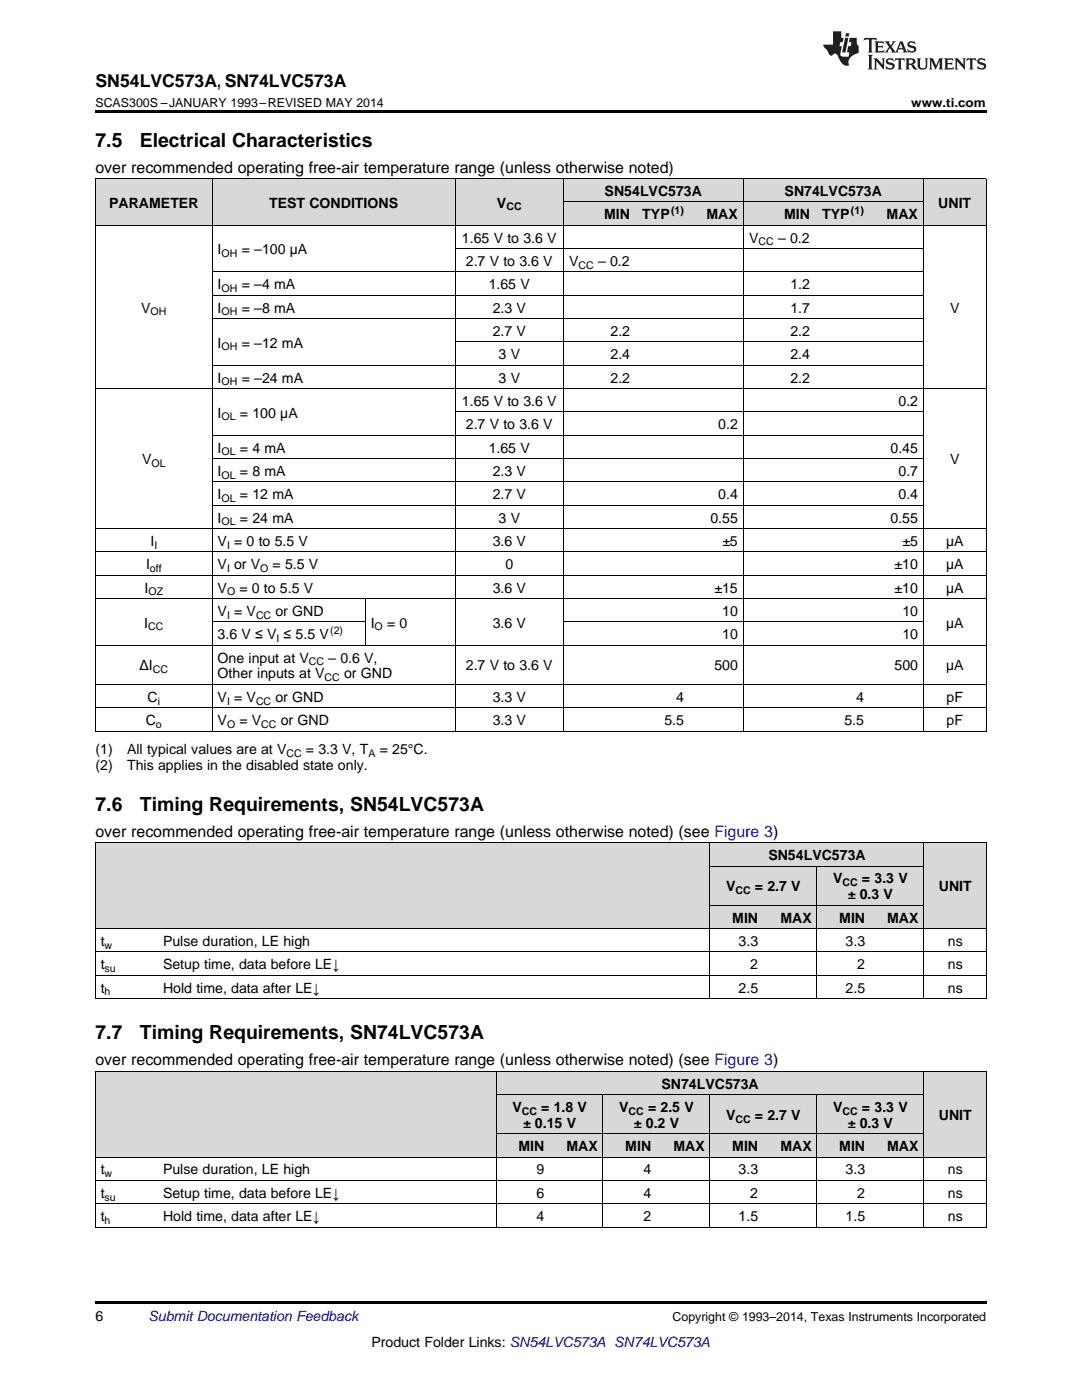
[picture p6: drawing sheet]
<svg xmlns="http://www.w3.org/2000/svg" width="216mm" height="279mm" viewBox="0 0 216 279" stroke-linecap="round" stroke-linejoin="round" font-family="sans-serif">
<g fill="#d8d8d8">
<path d="M19 213.9h12.5v17.1h-12.5z"/>
<path d="M31.5 213.9h67.6v17.1h-67.6z"/>
<path d="M99.1 226.3h10.6v4.7h-10.6z"/>
<path d="M109.7 226.3h10.7v4.7h-10.7z"/>
<path d="M120.4 226.3h10.7v4.7h-10.7z"/>
<path d="M131.1 226.3h10.6v4.7h-10.6z"/>
<path d="M141.7 226.3h10.7v4.7h-10.7z"/>
<path d="M152.4 226.3h10.7v4.7h-10.7z"/>
<path d="M163.1 226.3h10.6v4.7h-10.6z"/>
<path d="M173.7 226.3h10.7v4.7h-10.7z"/>
<path d="M184.4 213.9h12.4v17.1h-12.4z"/>
<path d="M99.1 218.5h10.6v7.8h-10.6z"/>
<path d="M109.7 218.5h10.7v7.8h-10.7z"/>
<path d="M120.4 218.5h10.7v7.8h-10.7z"/>
<path d="M131.1 218.5h10.6v7.8h-10.6z"/>
<path d="M141.7 218.5h10.7v7.8h-10.7z"/>
<path d="M152.4 218.5h10.7v7.8h-10.7z"/>
<path d="M163.1 218.5h10.6v7.8h-10.6z"/>
<path d="M173.7 218.5h10.7v7.8h-10.7z"/>
<path d="M99.1 213.9h10.6v4.6h-10.6z"/>
<path d="M109.7 213.9h10.7v4.6h-10.7z"/>
<path d="M120.4 213.9h10.7v4.6h-10.7z"/>
<path d="M131.1 213.9h10.6v4.6h-10.6z"/>
<path d="M141.7 213.9h10.7v4.6h-10.7z"/>
<path d="M152.4 213.9h10.7v4.6h-10.7z"/>
<path d="M163.1 213.9h10.6v4.6h-10.6z"/>
<path d="M173.7 213.9h10.7v4.6h-10.7z"/>
<path d="M19 168.2h12.5v17.2h-12.5z"/>
<path d="M31.5 168.2h110.2v17.2h-110.2z"/>
<path d="M141.7 180.7h10.7v4.7h-10.7z"/>
<path d="M152.4 180.7h10.7v4.7h-10.7z"/>
<path d="M163.1 180.7h10.6v4.7h-10.6z"/>
<path d="M173.7 180.7h10.7v4.7h-10.7z"/>
<path d="M184.4 168.2h12.4v17.2h-12.4z"/>
<path d="M141.7 172.9h10.7v7.8h-10.7z"/>
<path d="M152.4 172.9h10.7v7.8h-10.7z"/>
<path d="M163.1 172.9h10.6v7.8h-10.6z"/>
<path d="M173.7 172.9h10.7v7.8h-10.7z"/>
<path d="M141.7 168.2h10.7v4.7h-10.7z"/>
<path d="M152.4 168.2h10.7v4.7h-10.7z"/>
<path d="M163.1 168.2h10.6v4.7h-10.6z"/>
<path d="M173.7 168.2h10.7v4.7h-10.7z"/>
<path d="M19 35.7h23.4v9.3h-23.4z"/>
<path d="M42.4 35.7h30.5v9.3h-30.5z"/>
<path d="M72.9 35.7h18v9.3h-18z"/>
<path d="M90.9 35.7h21.5v9.3h-21.5z"/>
<path d="M112.4 40.4h14.4v4.6h-14.4z"/>
<path d="M126.8 40.4h10.7v4.6h-10.7z"/>
<path d="M137.5 40.4h10.8v4.6h-10.8z"/>
<path d="M148.3 40.4h14.4v4.6h-14.4z"/>
<path d="M162.7 40.4h10.8v4.6h-10.8z"/>
<path d="M173.5 40.4h10.8v4.6h-10.8z"/>
<path d="M184.3 35.7h12.5v9.3h-12.5z"/>
<path d="M112.4 35.7h14.4v4.7h-14.4z"/>
<path d="M126.8 35.7h10.7v4.7h-10.7z"/>
<path d="M137.5 35.7h10.8v4.7h-10.8z"/>
<path d="M148.3 35.7h14.4v4.7h-14.4z"/>
<path d="M162.7 35.7h10.8v4.7h-10.8z"/>
<path d="M173.5 35.7h10.8v4.7h-10.8z"/>
</g>
<g fill="#000">
<path d="M19 22h177.8v.5h-177.8zM19 145.9l.2 .1zM72.8 145.9l.1 .1zM90.8 145.9l.1 .1zM112.3 145.9l.1 .1zM126.7 145.9l.1 .1zM137.4 145.9l.1 .1zM148.2 145.9l.1 .1zM162.6 145.9l.1 .1zM173.4 145.9l.1 .1zM184.1 145.9l.2 .1zM196.7 145.9l.1 .1z"/>
<path d="M19 199.3l.2 .1zM141.6 199.3l.1 .1zM152.3 199.3l.1 .1zM162.9 199.3l.2 .1zM173.6 199.3l.1 .1zM184.3 199.3l.1 .1zM196.7 199.3l.1 .1zM19 244.9l.2 .1zM99 244.9l.1 .1zM109.6 244.9l.1 .1zM120.3 244.9l.1 .1zM131 244.9l.1 .1z"/>
<path d="M141.6 244.9l.1 .1zM152.3 244.9l.1 .1zM162.9 244.9l.2 .1zM173.6 244.9l.1 .1zM184.3 244.9l.1 .1zM196.7 244.9l.1 .1zM19 259.7h177.8v.5h-177.8z"/>
</g>
<g fill="none" stroke="#000" stroke-width=".2">
<path d="M19 35.6h177.8M19.1 35.7v110.3M42.3 35.7v110.3M90.8 35.7v110.3M112.4 35.7v110.3M148.3 35.7v110.3M184.2 35.7v110.3M196.8 35.7v110.3M19 45h177.8M42.4 58.9h141.9M42.4 54.3h141.9M90.9 49.6h93.4"/>
<path d="M112.4 40.3h71.9M19 77.6h177.8M42.4 72.9h141.9M42.4 63.6h141.9M90.9 68.2h93.4M42.4 96.2h141.9M42.4 91.5h141.9M42.4 86.9h141.9M90.9 82.2h93.4M19 119.5h177.8M19 114.8h177.8M19 110.2h177.8"/>
<path d="M19 105.5h177.8M42.4 100.8h141.9M72.9 119.5v9.3M19 136.6h177.8M19 128.8h177.8M42.4 124.1h30.5M112.4 124.1h71.9M19 145.9h177.8M19 141.3h177.8M19 168.2h177.8v31.2M19.1 168.2v31.2M141.7 168.2v31.2"/>
<path d="M141.7 172.8h42.7M163 172.9v26.5M184.3 168.2v31.2M19 199.3h177.8M19 194.6h177.8M19 190h177.8M19 185.3h177.8M141.7 180.7h42.7M19 213.8h177.8v31.2M19.1 213.8v31.2M99 213.8v31.2M99.1 218.5h85.3"/>
<path d="M120.3 218.5v26.5M141.7 218.5v26.5M163 218.5v26.5M184.3 213.8v31.2M19 235.6h177.8M19 230.9h177.8M99.1 226.3h85.3M19 244.9h177.8M19 240.3h177.8"/>
</g>
<g fill="#231f20">
<path d="M172.5 7.6l-.1 .5 .4-.2h.6v.1v2.1l-.2 .4h.9l-.2-.4v-2.1l.1-.1h.5l.5 .2-.2-.5zM174.5 8.3l.2 .3v1.5l-.2 .4h1.8l.2-.6a1.04 1.04 0 0 1-1.3 .2v-.7h.6l.3 .2v-.6l-.3 .2h-.6v-.6l.8-.1 .4 .3-.2-.5zM176.5 8.3l.9 1.1-.9 1.1h.8l-.2-.2 .4-.7 .5 .7-.2 .2h1.5l-.2-.2 .2-.4h.9l.1 .4-.2 .2h1l-.3-.3-.7-1.9h-.5l-.9 2-.8-1 .9-1h-.8l.1 .3-.4 .5-.3-.6 .1-.2zM179.7 8.6l.4 1h-.7zM181.3 8.4a.63 .63 0 0 0-.2 .7 .63 .63 0 0 0 .6 .4l.6 .2 .1 .2a.75 .75 0 0 1-.7 .4 .75 .75 0 0 1-.6-.5l.1 .7 .1-.1a1.11 1.11 0 0 0 1.5-.6 1.13 1.13 0 0 0-1.2-.8l-.1-.4a1.04 1.04 0 0 1 1.2 .2l-.2-.5-.2 .1-.4-.2zM173.2 10.9l.2 .4v2.2l-.2 .4h1l-.3-.4v-2.2l.3-.4zM174.3 11.6l.3 .4v1.5l-.3 .4h.8l-.2-.4v-1.3l1.5 1.7v-1.9l.2-.4h-.7l.2 .4v.9l-1.1-1.3zM177 11.8a.62 .62 0 0 0-.2 .7 .62 .62 0 0 0 .6 .4l.6 .1 .1 .3a.76 .76 0 0 1-.7 .3 .76 .76 0 0 1-.7-.4l.2 .7 .1-.1a1.11 1.11 0 0 0 1.5-.6 1.13 1.13 0 0 0-1.2-.8l-.1-.4a1.04 1.04 0 0 1 1.2 .2l-.2-.6-.2 .1-.5-.1zM178.7 11.6l-.2 .6a.61 .61 0 0 1 .8-.3v1.6l-.2 .4h.9l-.2-.4v-1.6a.63 .63 0 0 1 .7 .3l-.1-.6zM180.6 11.6l.3 .4v1.5l-.3 .4h1l-.2-.2-.1-.8 .6 .2a.76 .76 0 0 0 1.2 .7l-1-1a.58 .58 0 0 0 .6-.5 .58 .58 0 0 0-.5-.6zM181.4 11.9h.1a.45 .45 0 0 1 .5 .1 .45 .45 0 0 1 .1 .5l-.8 .2zM182.9 11.6l.2 .2a2.17 2.17 0 0 0 .3 1.9 .99 .99 0 0 0 1.6-.6v-1.1l.2-.4h-.7l.2 .2a1.92 1.92 0 0 1-.2 1.8 .6 .6 0 0 1-.9-.5v-1.1l.2-.4zM185.4 11.6l.2 .4v1.5l-.2 .4h.7l-.2-.4v-1.4l.8 1.8 .8-1.8v1.4l-.2 .4h.9l-.2-.4v-1.5l.2-.4h-.8l-.6 1.5-.6-1.5zM188.4 11.6l.2 .4v1.5l-.2 .4h1.8l.1-.6a1.04 1.04 0 0 1-1.2 .1v-.6h.5l.4 .2v-.6l-.4 .2h-.5v-.7h.8l.3 .3-.1-.6zM190.5 11.6l.2 .4v1.5l-.2 .4h.7l-.2-.4v-1.3l1.5 1.7v-1.9l.2-.4h-.7l.2 .4v.9l-1.1-1.3zM192.9 11.6l-.1 .6a.61 .61 0 0 1 .7-.3l.1 1.6-.3 .4h1l-.3-.4 .1-1.6a.63 .63 0 0 1 .7 .3l-.1-.6zM195.2 11.8a.62 .62 0 0 0-.2 .7 .62 .62 0 0 0 .6 .4l.6 .1 .1 .3a.76 .76 0 0 1-.7 .3 .76 .76 0 0 1-.6-.4l.1 .7 .1-.1a1.11 1.11 0 0 0 1.6-.6 1.13 1.13 0 0 0-1.3-.8l-.1-.4a1.04 1.04 0 0 1 1.2 .2l-.1-.6-.2 .1-.5-.1z"/>
<path d="M166.2 6.3v2.6h-1.9v.4l.8 .9a.91 .91 0 0 0 1 .8 .56 .56 0 0 1 .5-.3 .56 .56 0 0 1 .5 .3l.4 .8a1.53 1.53 0 0 0 1.9 1.2 1.54 1.54 0 0 1 1-2.1l.9-.3v-1.4a1.52 1.52 0 0 1-.4-1.6h-1.3l-.2 .8h.5l-.2 .8h-.5l-.1 1v.2l.4 .1-.2 .8a1.93 1.93 0 0 1-1.6-.3l.3-1.8h-.5l.2-.8h.4l.2-.8h-.4v-1.3zM168.6 7.6l-.6 2.9h.7l.6-2.9zM168.8 6.6l-.1 .7h.6l.2-.7z"/>
</g>
<g font-size="3.9">
<text x="19" y="29.3">7.5</text>
<text x="27.9" y="29.3">Electrical Characteristics</text>
<text x="19" y="161.8">7.6</text>
<text x="27.9" y="161.8">Timing Requirements, SN54LVC573A</text>
<text x="19" y="207.4">7.7</text>
<text x="27.9" y="207.4">Timing Requirements, SN74LVC573A</text>
</g>
<text font-size="3.5" x="19" y="17.3">SN54LVC573A, SN74LVC573A</text>
<g font-size="3.2">
<text x="19" y="34.4">over recommended operating free-air temperature range (unless otherwise noted)</text>
<text x="19" y="167">over recommended operating free-air temperature range (unless otherwise noted) (see Figure 3)</text>
<text x="19" y="212.6">over recommended operating free-air temperature range (unless otherwise noted) (see Figure 3)</text>
</g>
<g font-size="2.8">
<text x="21.8" y="41.4">PARAMETER</text>
<text x="53.7" y="41.4">TEST CONDITIONS</text>
<text x="99.2" y="41.4">V</text>
<text x="120.6" y="39.1">SN54LVC573A</text>
<text x="156.6" y="39.1">SN74LVC573A</text>
<text x="187.2" y="41.4">UNIT</text>
<text x="120.5" y="43.7">MIN</text>
<text x="128.2" y="43.7">TYP</text>
<text x="141" y="43.7">MAX</text>
<text x="156.5" y="43.7">MIN</text>
<text x="164.1" y="43.7">TYP</text>
<text x="176.9" y="43.7">MAX</text>
<text x="43.4" y="50.7">I</text>
<text x="48.2" y="50.7">= –100 µA</text>
<text x="92.2" y="48.4">1.65 V to 3.6 V</text>
<text x="93" y="53.1">2.7 V to 3.6 V</text>
<text x="113.6" y="53.1">V</text>
<text x="119.3" y="53.1">– 0.2</text>
<text x="149.5" y="48.4">V</text>
<text x="155.3" y="48.4">– 0.2</text>
<text x="43.4" y="57.7">I</text>
<text x="48.2" y="57.7">= –4 mA</text>
<text x="97.5" y="57.7">1.65 V</text>
<text x="157.7" y="57.7">1.2</text>
<text x="28.2" y="62.4">V</text>
<text x="43.4" y="62.4">I</text>
<text x="48.2" y="62.4">= –8 mA</text>
<text x="98.3" y="62.4">2.3 V</text>
<text x="157.7" y="62.4">1.7</text>
<text x="189.6" y="62.4">V</text>
<text x="43.4" y="69.4">I</text>
<text x="48.2" y="69.4">= –12 mA</text>
<text x="98.3" y="67">2.7 V</text>
<text x="99.5" y="71.7">3 V</text>
<text x="121.8" y="67">2.2</text>
<text x="121.8" y="71.7">2.4</text>
<text x="157.7" y="67">2.2</text>
<text x="157.7" y="71.7">2.4</text>
<text x="43.4" y="76.3">I</text>
<text x="48.2" y="76.3">= –24 mA</text>
<text x="99.5" y="76.3">3 V</text>
<text x="121.8" y="76.3">2.2</text>
<text x="157.7" y="76.3">2.2</text>
<text x="43.4" y="83.3">I</text>
<text x="47.9" y="83.3">= 100 µA</text>
<text x="92.2" y="81">1.65 V to 3.6 V</text>
<text x="179.3" y="81">0.2</text>
<text x="93" y="85.7">2.7 V to 3.6 V</text>
<text x="143.3" y="85.7">0.2</text>
<text x="28.4" y="92.6">V</text>
<text x="43.4" y="90.3">I</text>
<text x="43.4" y="95">I</text>
<text x="47.9" y="90.3">= 4 mA</text>
<text x="47.9" y="95">= 8 mA</text>
<text x="97.5" y="90.3">1.65 V</text>
<text x="98.3" y="95">2.3 V</text>
<text x="177.7" y="90.3">0.45</text>
<text x="179.3" y="95">0.7</text>
<text x="189.6" y="92.6">V</text>
<text x="43.4" y="99.6">I</text>
<text x="47.9" y="99.6">= 12 mA</text>
<text x="98.3" y="99.6">2.7 V</text>
<text x="143.3" y="99.6">0.4</text>
<text x="179.3" y="99.6">0.4</text>
<text x="43.4" y="104.3">I</text>
<text x="47.9" y="104.3">= 24 mA</text>
<text x="99.5" y="104.3">3 V</text>
<text x="141.7" y="104.3">0.55</text>
<text x="177.7" y="104.3">0.55</text>
<text x="29.1" y="113.6">I</text>
<text x="30" y="108.9">I</text>
<text x="43.4" y="108.9">V = 0 to 5.5 V</text>
<text x="43.4" y="113.6">V or V</text>
<text x="54.4" y="113.6">= 5.5 V</text>
<text x="98.3" y="108.9">3.6 V</text>
<text x="100.9" y="113.6">0</text>
<text x="144.1" y="108.9">±5</text>
<text x="178.5" y="113.6">±10</text>
<text x="180.1" y="108.9">±5</text>
<text x="188.8" y="108.9">µA</text>
<text x="188.8" y="113.6">µA</text>
<text x="28.9" y="118.3">I</text>
<text x="43.4" y="118.3">V</text>
<text x="47.8" y="118.3">= 0 to 5.5 V</text>
<text x="98.3" y="118.3">3.6 V</text>
<text x="142.6" y="118.3">±15</text>
<text x="178.5" y="118.3">±10</text>
<text x="188.8" y="118.3">µA</text>
<text x="28.8" y="125.2">I</text>
<text x="43.4" y="122.9">V = V</text>
<text x="55" y="122.9">or GND</text>
<text x="74" y="125.2">I</text>
<text x="77.2" y="125.2">= 0</text>
<text x="98.3" y="125.2">3.6 V</text>
<text x="144.1" y="122.9">10</text>
<text x="180.1" y="122.9">10</text>
<text x="188.8" y="125.2">µA</text>
<text x="43.4" y="127.6">3.6 V ≤ V ≤ 5.5 V</text>
<text x="144.1" y="127.6">10</text>
<text x="180.1" y="127.6">10</text>
<text x="27.8" y="133.8">ΔI</text>
<text x="43.4" y="132.2">One input at V</text>
<text x="43.4" y="135.4">Other inputs at V</text>
<text x="65.5" y="132.2">– 0.6 V,</text>
<text x="68.7" y="135.4">or GND</text>
<text x="93" y="133.8">2.7 V to 3.6 V</text>
<text x="142.6" y="133.8">500</text>
<text x="178.5" y="133.8">500</text>
<text x="188.8" y="133.8">µA</text>
<text x="29.5" y="140.1">C</text>
<text x="43.4" y="140.1">V = V</text>
<text x="55" y="140.1">or GND</text>
<text x="98.3" y="140.1">3.3 V</text>
<text x="134.9" y="140.1">4</text>
<text x="170.8" y="140.1">4</text>
<text x="188.9" y="140.1">pF</text>
<text x="29.1" y="144.7">C</text>
<text x="43.4" y="144.7">V</text>
<text x="47.8" y="144.7">= V</text>
<text x="56" y="144.7">or GND</text>
<text x="98.3" y="144.7">3.3 V</text>
<text x="132.6" y="144.7">5.5</text>
<text x="168.5" y="144.7">5.5</text>
<text x="188.9" y="144.7">pF</text>
<text x="19" y="150.6">(1)</text>
<text x="19" y="153.7">(2)</text>
<text x="25.4" y="150.6">All typical values are at V</text>
<text x="25.4" y="153.7">This applies in the disabled state only.</text>
<text x="61" y="150.6">= 3.3 V, T</text>
<text x="75.8" y="150.6">= 25°C.</text>
<text x="153.3" y="171.6">SN54LVC573A</text>
<text x="144.9" y="177.9">V</text>
<text x="150.6" y="177.9">=</text>
<text x="153.1" y="177.9">2.7 V</text>
<text x="166.2" y="176.3">V</text>
<text x="169.2" y="179.5">± 0.3 V</text>
<text x="172" y="176.3">=</text>
<text x="174.5" y="176.3">3.3 V</text>
<text x="187.3" y="177.9">UNIT</text>
<text x="146.1" y="184.1">MIN</text>
<text x="155.7" y="184.1">MAX</text>
<text x="167.5" y="184.1">MIN</text>
<text x="177" y="184.1">MAX</text>
<text x="20.1" y="188.8">t</text>
<text x="32.5" y="188.8">Pulse duration, LE high</text>
<text x="147.4" y="188.8">3.3</text>
<text x="168.7" y="188.8">3.3</text>
<text x="189.1" y="188.8">ns</text>
<text x="20.1" y="193.4">t</text>
<text x="32.5" y="193.4">Setup time, data before LE↓</text>
<text x="149.7" y="193.4">2</text>
<text x="171.1" y="193.4">2</text>
<text x="189.1" y="193.4">ns</text>
<text x="20.1" y="198.1">t</text>
<text x="32.5" y="198.1">Hold time, data after LE↓</text>
<text x="147.4" y="198.1">2.5</text>
<text x="168.7" y="198.1">2.5</text>
<text x="189.1" y="198.1">ns</text>
<text x="102.2" y="221.9">V</text>
<text x="108" y="221.9">=</text>
<text x="110.5" y="221.9">1.8 V</text>
<text x="123.5" y="221.9">V</text>
<text x="129.3" y="221.9">=</text>
<text x="131.8" y="221.9">2.5 V</text>
<text x="132" y="217.2">SN74LVC573A</text>
<text x="166.2" y="221.9">V</text>
<text x="172" y="221.9">=</text>
<text x="174.5" y="221.9">3.3 V</text>
<text x="104.4" y="225.1">± 0.15 V</text>
<text x="126.5" y="225.1">± 0.2 V</text>
<text x="144.9" y="223.5">V</text>
<text x="150.6" y="223.5">=</text>
<text x="153.1" y="223.5">2.7 V</text>
<text x="169.2" y="225.1">± 0.3 V</text>
<text x="187.3" y="223.5">UNIT</text>
<text x="103.5" y="229.7">MIN</text>
<text x="113" y="229.7">MAX</text>
<text x="124.8" y="229.7">MIN</text>
<text x="134.4" y="229.7">MAX</text>
<text x="146.1" y="229.7">MIN</text>
<text x="155.7" y="229.7">MAX</text>
<text x="167.5" y="229.7">MIN</text>
<text x="177" y="229.7">MAX</text>
<text x="20.1" y="234.4">t</text>
<text x="20.1" y="239">t</text>
<text x="32.5" y="234.4">Pulse duration, LE high</text>
<text x="32.5" y="239">Setup time, data before LE↓</text>
<text x="107.1" y="234.4">9</text>
<text x="107.1" y="239">6</text>
<text x="128.4" y="234.4">4</text>
<text x="128.4" y="239">4</text>
<text x="147.4" y="234.4">3.3</text>
<text x="149.7" y="239">2</text>
<text x="168.7" y="234.4">3.3</text>
<text x="171.1" y="239">2</text>
<text x="189.1" y="234.4">ns</text>
<text x="189.1" y="239">ns</text>
<text x="20.1" y="243.7">t</text>
<text x="32.5" y="243.7">Hold time, data after LE↓</text>
<text x="107.1" y="243.7">4</text>
<text x="128.4" y="243.7">2</text>
<text x="147.4" y="243.7">1.5</text>
<text x="168.7" y="243.7">1.5</text>
<text x="189.1" y="243.7">ns</text>
<text x="19" y="263.6">6</text>
<text x="74.1" y="268.9">Product Folder Links: SN54LVC573A SN74LVC573A</text>
</g>
<text font-size="2.8" fill="#0000c8" x="29.6" y="263.6">Submit Documentation Feedback</text>
<g font-size="2.5">
<text x="19" y="21.4">SCAS300S –JANUARY 1993–REVISED MAY 2014</text>
<text x="181.8" y="21.4">www.ti.com</text>
<text x="134.2" y="263.6">Copyright © 1993–2014, Texas Instruments Incorporated</text>
</g>
<g font-size="2.1">
<text x="101" y="42">CC</text>
<text x="133.9" y="42.6">(1)</text>
<text x="169.8" y="42.6">(1)</text>
<text x="44.2" y="51.3">OH</text>
<text x="115.5" y="53.6">CC</text>
<text x="151.4" y="49">CC</text>
<text x="44.2" y="58.3">OH</text>
<text x="30.1" y="62.9">OH</text>
<text x="44.2" y="62.9">OH</text>
<text x="44.2" y="69.9">OH</text>
<text x="44.2" y="76.9">OH</text>
<text x="44.2" y="83.9">OL</text>
<text x="30.2" y="93.2">OL</text>
<text x="44.2" y="90.9">OL</text>
<text x="44.2" y="95.5">OL</text>
<text x="44.2" y="100.2">OL</text>
<text x="44.2" y="104.8">OL</text>
<text x="30.8" y="109.5">I</text>
<text x="45.3" y="109.5">I</text>
<text x="29.6" y="118.8">OZ</text>
<text x="29.9" y="114.2">off</text>
<text x="45.3" y="114.2">I</text>
<text x="45.3" y="118.8">O</text>
<text x="51.9" y="114.2">O</text>
<text x="29.6" y="125.8">CC</text>
<text x="45.3" y="123.5">I</text>
<text x="51.1" y="123.5">CC</text>
<text x="74.8" y="125.8">O</text>
<text x="55.2" y="128.1">I</text>
<text x="65.9" y="126.4">(2)</text>
<text x="30.5" y="134.4">CC</text>
<text x="61.6" y="132.8">CC</text>
<text x="64.8" y="136">CC</text>
<text x="31.5" y="140.6">i</text>
<text x="45.3" y="140.6">I</text>
<text x="51.1" y="140.6">CC</text>
<text x="31.1" y="145.3">o</text>
<text x="45.3" y="145.3">O</text>
<text x="52.1" y="145.3">CC</text>
<text x="57.1" y="151.1">CC</text>
<text x="73.5" y="151.1">A</text>
<text x="146.8" y="178.4">CC</text>
<text x="168.1" y="176.8">CC</text>
<text x="20.9" y="189.3">w</text>
<text x="20.9" y="194">su</text>
<text x="20.9" y="198.6">h</text>
<text x="104.1" y="222.5">CC</text>
<text x="125.4" y="222.5">CC</text>
<text x="146.8" y="224">CC</text>
<text x="168.1" y="222.5">CC</text>
<text x="20.9" y="234.9">w</text>
<text x="20.9" y="239.6">su</text>
<text x="20.9" y="244.3">h</text>
</g>
</svg>
